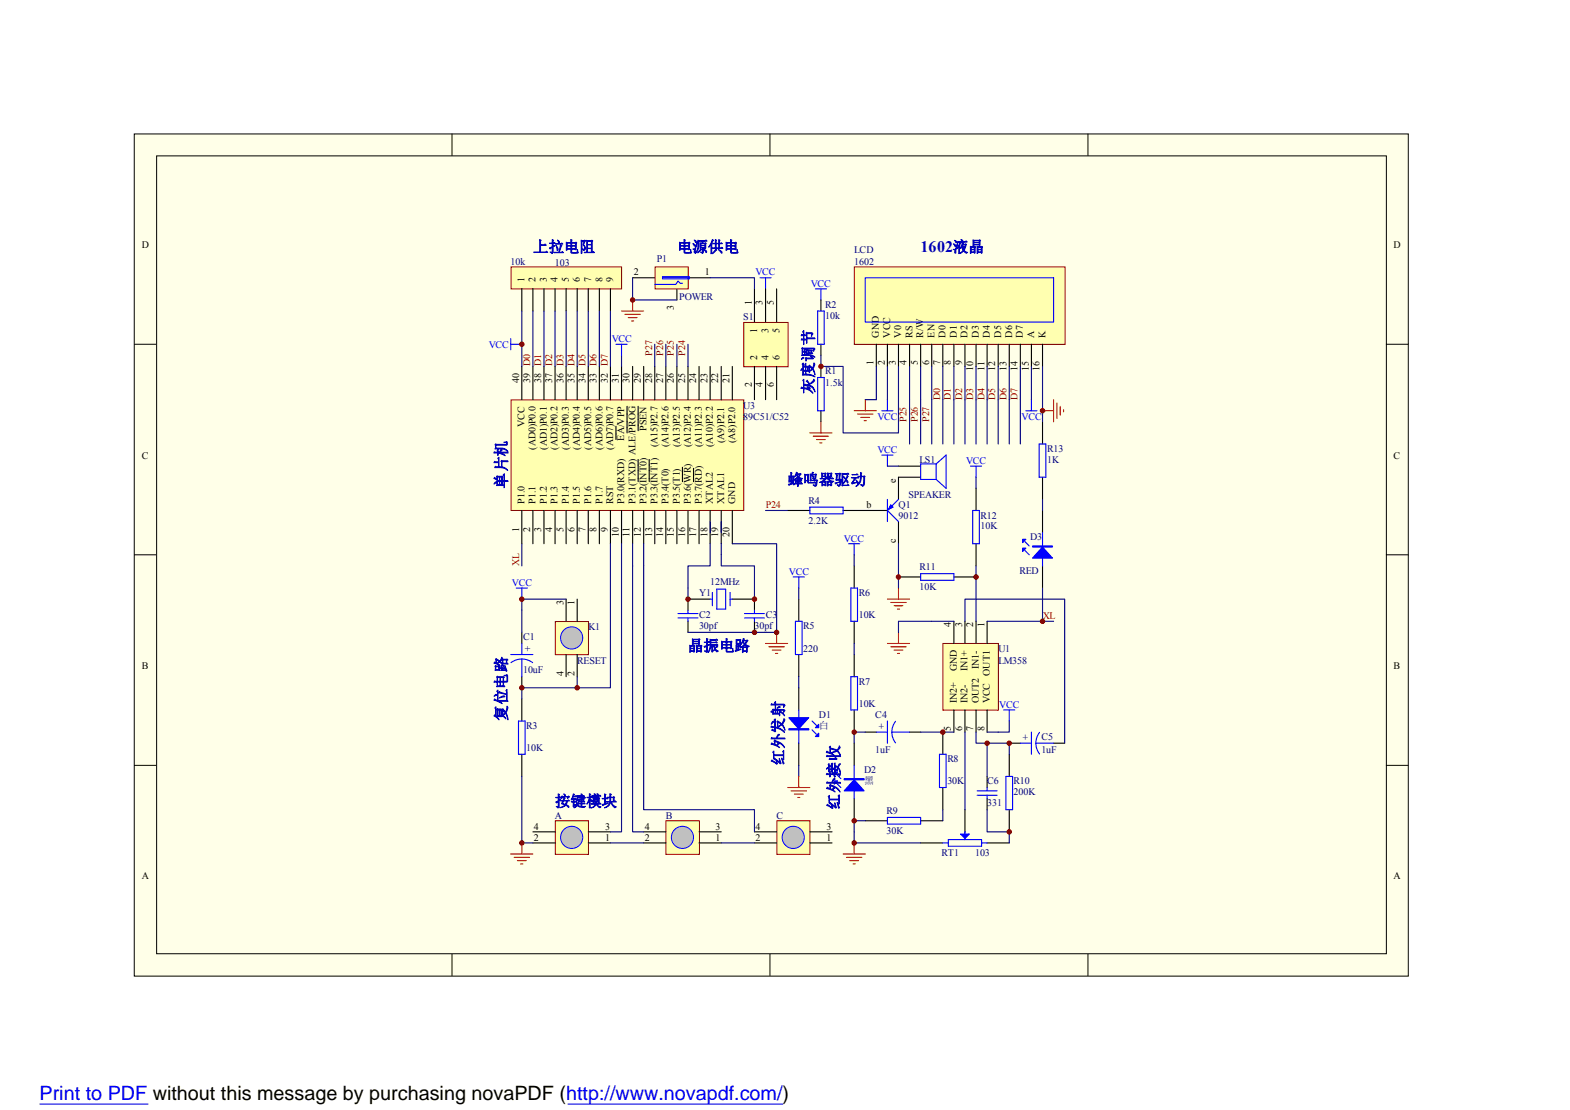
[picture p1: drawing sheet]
<svg xmlns="http://www.w3.org/2000/svg" width="297mm" height="210mm" viewBox="0 0 297 210" stroke-linecap="round" stroke-linejoin="round" font-family="sans-serif">
<path d="M25.4 25.3h241v159.3h-241z" fill="#ffffe8"/>
<g fill="none" stroke="#000" stroke-width=".19">
<path d="M25.4 25.3h241v159.3h-241zM29.6 29.5h232.7v150.9h-232.7zM85.5 25.3v4.2M145.7 25.3v4.2M205.8 25.3v4.2M25.4 65.1h4.2M262.2 65.1h4.2M25.4 104.9h4.2M262.2 104.9h4.2M25.4 144.7h4.2M262.2 144.7h4.2M85.5 180.4v4.1"/>
<path d="M145.7 180.4v4.1M205.8 180.4v4.1"/>
</g>
<path d="M96.8 75.7h43.9v20.8h-43.9z" fill="#ffffb0"/>
<path d="M96.7 75.6h44v20.9h-44z" fill="none" stroke="#800000" stroke-width=".19"/>
<g fill="none" stroke="#000" stroke-width=".21">
<path d="M98.7 69.3v6.3M100.8 69.3v6.3M102.9 69.3v6.3M105 69.3v6.3M107.1 69.3v6.3M109.2 69.3v6.3M111.3 69.3v6.3M113.4 69.3v6.3M115.5 69.3v6.3M117.6 69.3v6.3M118.6 76.8v5.1M119.7 69.3v6.3"/>
<path d="M120.7 76.8v4.6M121.8 69.3v6.3M123.9 69.3v6.3M126 69.3v6.3M128.1 69.3v6.3M130.2 69.3v6.3M132.3 69.3v6.3M134.4 69.3v6.3M136.5 69.3v6.3M138.6 69.3v6.3M98.7 96.5v6.3M100.8 96.5v6.3"/>
<path d="M102.9 96.5v6.3M105 96.5v6.3M107.1 96.5v6.3M109.2 96.5v6.3M111.3 96.5v6.3M113.4 96.5v6.3M115.5 96.5v6.3M116.5 80.6v2.5M117.6 96.5v6.3M119.7 96.5v6.3M120.7 86.9v4.2M121.8 96.5v6.3"/>
<path d="M122.8 86.9v4.2M123.9 96.5v6.3M126 96.5v6.3M128.1 96.5v6.3M129.1 88.4v2.7M130.2 96.5v6.3M131.2 88.6v2.5M132.3 96.5v6.3M134.4 96.5v6.3M136.5 96.5v6.3M138.6 96.5v6.3M149 96.5h4.2"/>
<path d="M159.5 96.5h8.4M170 98.6v4.2M170 88.2h4.2M174.2 90.2h-4.2v4.2M130.2 117.5v2.1M134.4 113.3h-4.2v2.1M138.6 113.3h4.1v2.1M142.7 117.5v2.1M98.7 132.2v4.1M98.7 142.6v4.2"/>
</g>
<g fill="none" stroke="#00f" stroke-width=".21">
<path d="M194.1 77.7h2.1M195.1 75.6v2.1M153.2 95.9h6.3v1.3h-6.3zM166.8 86.1h2.1M167.9 86.1v2.1M167.9 94.4v4.2M168.5 95.5l.4 .4-.6 .2zM168.5 95.7l-.4 .6M168.5 95.5l-.4 .8M168.9 95.9l-.8 .4M170 94.4l-2.1 2.1 2.1 2.1M177.1 87.7l1.9-1.6v6.2l-1.9-1.6"/>
<path d="M177.1 87.7v3M177.1 87.7h-2.9v3h2.9M97.7 111.2h2.1M98.7 111.2v2.1M128.3 116.9h3.8M128.3 116h3.8M130.2 115.4v.6M130.2 116.9v.6M134.4 113.3h.4M134.8 112v2.6M135.6 111.4h1.7v3.8h-1.7zM138.1 112v2.6"/>
<path d="M138.1 113.3h.5M140.9 116.9h3.7M140.9 116h3.7M142.7 115.4v.6M142.7 116.9v.6M98.1 136.3h1.3v6.3h-1.3z"/>
</g>
<path d="M144.8 96.5h4.2M134.4 102.8v4.2h-4.2v4.2M136.5 104.9v2.1h6.2v6.3" fill="none" stroke="#000080" stroke-width=".21"/>
<path d="M170 119.6v2.1M167.9 121.7h4.2M168.5 122.3h3M169.2 122.9h1.6M169.8 123.6h.4M98.7 159.4v2.1M96.6 161.5h4.2M97.3 162.1h2.9M97.9 162.8h1.7M98.5 163.4h.4" fill="none" stroke="#f00" stroke-width=".21"/>
<path d="M161.7 50.6h39.8v14.5h-39.8z" fill="#ffffb0"/>
<path d="M161.6 50.5h39.9v14.6h-39.9z" fill="none" stroke="#800000" stroke-width=".19"/>
<g fill="none" stroke="#000" stroke-width=".21">
<path d="M165.8 65.1v4.2M167.9 65.1v4.2M170 65.1v4.2M172.1 65.1v4.2M174.2 65.1v4.2M176.3 65.1v4.2M178.4 65.1v4.2M180.5 65.1v4.2M182.6 65.1v4.2M184.7 65.1v4.2M186.8 65.1v4.2M188.9 65.1v4.2"/>
<path d="M190.9 65.1v4.2M193 65.1v4.2M195.1 65.1v4.2M197.2 65.1v4.2M98.7 119.6v2.1M98.7 128v2.1"/>
</g>
<path d="M154.3 54.6h2.1M155.3 54.6v2.1M163.7 52.5h35.6v8.4h-35.6zM166.8 77.7h2.1M167.9 75.6v2.1M96.6 123.8h4.2M98.7 124.6l1.3 .3 .8 .4M98.7 124.6l-1.3 .3-.7 .4M98.7 121.7v2.1M98.7 124.6v3.4" fill="none" stroke="#00f" stroke-width=".21"/>
<g fill="none" stroke="#000080" stroke-width=".21">
<path d="M165.8 69.3v6.3M167.9 69.3v6.3M172.1 69.3v14.7M174.2 69.3v14.7M176.3 69.3v14.7M178.4 69.3v14.7M180.5 69.3v14.7M182.6 69.3v14.7M184.7 69.3v14.7M186.8 69.3v14.7M188.9 69.3v14.7M190.9 69.3v14.7"/>
<path d="M193 69.3v14.7M134.4 98.6v2.1M136.5 98.6v2.1"/>
</g>
<path d="M155.3 79.8v2.1M161.6 77.7h4.2M162.2 78.3h3M162.9 78.9h1.6M163.5 79.6h.4M163.7 75.6v2.1M153.2 81.9h4.2M153.8 82.5h3M154.5 83.1h1.7M155.1 83.7h.4" fill="none" stroke="#f00" stroke-width=".21"/>
<path d="M105.2 117.6h6.1v6.2h-6.1z" fill="#ffffb0"/>
<path d="M105.1 117.5h6.2v6.3h-6.2z" fill="none" stroke="#800000" stroke-width=".19"/>
<circle cx="108.2" cy="120.6" r="2.1" fill="#c0c0c0" stroke="#00f" stroke-width=".19"/>
<path d="M107.1 113.3v4.2M109.2 113.3v4.2M107.1 123.8v4.2M109.2 123.8v4.2" fill="none" stroke="#000" stroke-width=".21"/>
<path d="M195.1 69.3v6.3M130.2 111.2v2.1M130.2 119.6h16.7M136.5 102.8v2.1" fill="none" stroke="#000080" stroke-width=".21"/>
<path d="M105.2 155.3h6.1v6.3h-6.1z" fill="#ffffb0"/>
<path d="M105.1 155.2h6.2v6.4h-6.2z" fill="none" stroke="#800000" stroke-width=".19"/>
<circle cx="108.2" cy="158.4" r="2.1" fill="#c0c0c0" stroke="#00f" stroke-width=".19"/>
<path d="M100.8 159.4h4.2M100.8 157.3h4.2M111.3 159.4h4.2M111.3 157.3h4.2" fill="none" stroke="#000" stroke-width=".21"/>
<path d="M126.1 155.3h6.2v6.3h-6.2z" fill="#ffffb0"/>
<path d="M126 155.2h6.3v6.4h-6.3z" fill="none" stroke="#800000" stroke-width=".19"/>
<circle cx="129.1" cy="158.4" r="2.1" fill="#c0c0c0" stroke="#00f" stroke-width=".19"/>
<path d="M121.8 159.4h4.2M121.8 157.3h4.2M132.3 159.4h4.2M132.3 157.3h4.2" fill="none" stroke="#000" stroke-width=".21"/>
<path d="M147.1 155.3h6.1v6.3h-6.1z" fill="#ffffb0"/>
<path d="M147 155.2h6.2v6.4h-6.2z" fill="none" stroke="#800000" stroke-width=".19"/>
<circle cx="150.1" cy="158.4" r="2.1" fill="#c0c0c0" stroke="#00f" stroke-width=".19"/>
<path d="M155.3 56.7v2.1M155.3 65.1v2.1M155.3 69.3v2.1M155.3 77.7v2.1M142.7 159.4h4.2M142.7 157.3h4.2M153.2 159.4h4.2M153.2 157.3h4.2" fill="none" stroke="#000" stroke-width=".21"/>
<path d="M117.6 67.2v2.1M155.3 67.2v2.1h4.2v12.6h10.5v-12.6M98.7 102.8v4.2M98.7 130.1v2.1" fill="none" stroke="#000080" stroke-width=".21"/>
<path d="M154.7 58.8h1.2v6.3h-1.2zM154.7 71.4h1.2v6.3h-1.2z" fill="none" stroke="#00f" stroke-width=".21"/>
<path d="M96.8 50.6h20.8v4h-20.8z" fill="#ffffb0"/>
<path d="M96.7 50.5h20.9v4.1h-20.9z" fill="none" stroke="#800000" stroke-width=".19"/>
<path d="M98.7 54.6v4.2M100.8 54.6v4.2M102.9 54.6v4.2M105 54.6v4.2M107.1 54.6v4.2M109.2 54.6v4.2M111.3 54.6v4.2M113.4 54.6v4.2M115.5 54.6v4.2M119.7 52.5h4.2M128.1 54.6v2.1M130.2 52.5h4.2" fill="none" stroke="#000" stroke-width=".21"/>
<path d="M98.7 58.8v10.5M100.8 58.8v10.5M102.9 58.8v10.5M105 58.8v10.5M107.1 58.8v10.5M109.2 58.8v10.5M111.3 58.8v10.5M113.4 58.8v10.5M115.5 58.8v10.5M130.2 65.1v4.2M163.7 75.6h2.1" fill="none" stroke="#000080" stroke-width=".21"/>
<path d="M197.2 77.7h2.1M199.3 75.6v4.2M200 76.2v2.9M200.6 76.8v1.7M201.2 77.5v.4" fill="none" stroke="#f00" stroke-width=".21"/>
<path d="M124 50.6h6.2v4h-6.2z" fill="#ffffb0"/>
<path d="M124 50.5h6.2v4.1h-6.2z" fill="none" stroke="#800000" stroke-width=".19"/>
<path d="M125.3 52.3h5.1v.4h-5.1zM125.3 52.5h5.1M129.1 53.6h-.4l-.4-.4-.4 .6h-4M143.8 52.5h2.1M144.8 52.5v2.1" fill="none" stroke="#00f" stroke-width=".21"/>
<path d="M119.7 52.5v4.2" fill="none" stroke="#000080" stroke-width=".21"/>
<path d="M140.8 61.1h8.3v8.3h-8.3z" fill="#ffffb0"/>
<path d="M140.7 61h8.4v8.4h-8.4z" fill="none" stroke="#800000" stroke-width=".19"/>
<g fill="none" stroke="#000" stroke-width=".21">
<path d="M142.7 54.6v6.3M144.8 54.6v6.3M146.9 54.6v6.3M142.7 69.3v6.3M144.8 69.3v6.3M146.9 69.3v6.3M151.1 113.3v4.2M161.6 107v4.2M161.6 117.5v4.2M151.1 123.8v4.2M151.1 130.1v4.2M161.6 123.8v4.2"/>
<path d="M161.6 134.3v4.1M163.7 138.4h2.1M172.1 138.4h2.1M178.4 138.4v4.2M151.1 140.5v4.2M161.6 140.5v4.2M161.6 151v4.2M163.7 155.2h4.2M174.2 155.2h4.2M178.4 148.9v4.2M190.9 140.5h2.1M199.3 140.5h2.1"/>
</g>
<g fill="none" stroke="#000080" stroke-width=".21">
<path d="M119.7 56.7h8.4M134.4 52.5h8.3v2.1M123.9 65.1v4.2M126 65.1v4.2M128.1 65.1v4.2M107.1 113.3h-8.4v6.3M115.5 102.8v27.3h-16.8M117.6 102.8v54.5h-2.1M119.7 102.8v54.5h2.1M121.8 102.8v50.3h20.9v4.2M138.6 102.8h8.3v16.8M151.1 111.2v2.1"/>
<path d="M161.6 104.9v2.1M109.2 128v2.1M151.1 128v2.1M161.6 121.7v2.1M163.7 138.4h-2.1v2.1M174.2 138.4h4.2M98.7 146.8v12.6h2.1M115.5 159.4h6.3M136.5 159.4h6.2M151.1 144.7v2.1M163.7 155.2h-2.1v2.1M178.4 153.1v2.1"/>
</g>
<g fill="none" stroke="#f00" stroke-width=".21">
<path d="M117.6 58.8h4.2M118.2 59.4h3M119.7 56.7v2.1M118.8 60.1h1.7M119.5 60.7h.4M146.9 119.6v2.1M144.8 121.7h4.2M145.5 122.3h2.9M146.1 122.9h1.7M146.7 123.6h.4M149 148.9h4.2M149.7 149.6h2.9"/>
<path d="M150.3 150.2h1.7M150.9 150.8h.4M151.1 146.8v2.1M161.6 159.4v2.1M159.5 161.5h4.2M160.1 162.1h3M160.8 162.8h1.6M161.4 163.4h.4"/>
</g>
<g fill="none" stroke="#00f" stroke-width=".21">
<path d="M96.6 65.1h2.1M96.6 64.1v2M116.5 65.1h2.1M117.6 65.1v2.1M183.6 88.2h2.1M184.7 88.2v2M150.1 109.1h2.1M150.5 117.5h1.3v6.3h-1.3zM151.1 109.1v2.1M160.6 102.8h2.1M161 111.2h1.2v6.3h-1.2zM161.6 102.8v2.1"/>
<path d="M151.1 134.3v6.2M153.6 138l.9 .9M153.6 136.3l.9 .9M161 128h1.2v6.3h-1.2zM165.8 138.4h2.1M167.9 136.3v4.2M168.7 138.4l.3 1.3 .4 .8M168.7 138.4h3.4M169.4 136.4l-.4 .8-.3 1.2M189.9 134.3h2.1M190.9 134.3v2M195.1 138.4v4.2"/>
<path d="M196.7 138.5l-.5 .8-.2 1.2M158.3 146.4l.8 .8M158.3 148.1l.8 .8M161.6 144.7v6.3M167.9 154.6h6.3v1.2h-6.3zM177.7 142.6h1.3v6.3h-1.3zM193 140.5h2.1M196 140.5l.2 1.3 .5 .8M196 140.5h3.3"/>
</g>
<g fill="#00f" stroke="#00f" stroke-width=".21">
<path d="M149.2 135.7h3.8l-1.9 2.1z"/>
<path d="M154.9 138.7v.6h-.6z"/>
<path d="M154.3 137.6l.6-.6v.6z"/>
<path d="M161.6 147.5l1.9 2.1h-3.8z"/>
<path d="M157.8 146h.7l-.7 .6z"/>
<path d="M157.8 147.7h.7l-.7 .6z"/>
<path d="M149.2 137.8h3.8v.2h-3.8z" fill-rule="evenodd"/>
<path d="M159.7 147.2h3.8v.3h-3.8z" fill-rule="evenodd"/>
</g>
<path d="M178.5 121.8h10.4v12.5h-10.4z" fill="#ffffb0"/>
<path d="M178.4 121.7h10.5v12.6h-10.5z" fill="none" stroke="#800000" stroke-width=".19"/>
<g fill="none" stroke="#000" stroke-width=".21">
<path d="M197.2 79.8v4.2M184.7 92.3v4.2M197.2 90.2v4.2M197.2 96.5v4.2M170 109.1h4.2M180.5 117.5v4.2M180.5 109.1h4.2M182.6 117.5v4.2M184.7 102.8v4.2M184.7 117.5v4.2M186.8 117.5v4.2M197.2 107v4.2"/>
<path d="M180.5 134.3v4.1M182.6 134.3v4.1M184.7 134.3v4.1M186.8 134.3v4.1M174.2 159.4h4.2M182.6 153.1v4.2M186.8 146.8v2.1M186.8 151v2.1M186.8 159.4h4.1M190.9 142.6v4.2M190.9 153.1v4.2"/>
</g>
<g fill="none" stroke="#000080" stroke-width=".21">
<path d="M197.2 69.3v10.5M167.9 88.2h2.1M184.7 90.2v2.1M197.2 94.4v2.1M170 102.8v8.4M180.5 117.5h-10.5v2.1M182.6 117.5v-4.2h18.8v27.2M184.7 107v10.5M197.2 111.2v6.3h-10.4M197.2 117.5h2.1M178.4 138.4h2.1M182.6 138.4v14.7"/>
<path d="M184.7 138.4v2.1h2.1M190.9 136.3v2.1h-4.1M161.6 157.3v2.1h12.6M186.8 153.1v4.2h4.1v2.1M190.9 142.6v-2.1h-4.1v6.3"/>
</g>
<g fill="none" stroke="#00f" stroke-width=".21">
<path d="M184 96.5h1.3v6.3h-1.3zM196.6 84h1.3v6.2h-1.3zM174.2 108.5h6.3v1.2h-6.3zM193.9 102.4l.8 .8M193.9 104.1l.8 .8M197.2 100.7v6.3M178.4 159.4h1M179.4 158.8h6.3v1.2h-6.3zM182.6 157.3v1.5M184.9 150.4h3.7M184.9 149.6h3.7M185.7 159.4h1.1"/>
<path d="M186.8 148.9v.7M186.8 150.4v.6M190.3 146.8h1.3v6.3h-1.3z"/>
</g>
<g fill="#00f" stroke="#00f" stroke-width=".21">
<path d="M181.7 157.7h1.7l-.8 .9z"/>
<path d="M197.2 103.4l1.9 2.1h-3.7z"/>
<path d="M193.5 102h.6l-.6 .6z"/>
<path d="M193.5 103.7h.6l-.6 .6z"/>
<path d="M195.4 103.2h3.7v.2h-3.7z" fill-rule="evenodd"/>
</g>
<path d="M167.9 113.3h4.2M168.5 113.9h3M169.2 114.6h1.6M169.8 115.2h.4M170 111.2v2.1" fill="none" stroke="#f00" stroke-width=".21"/>
<g fill="#800000" stroke="#800000" stroke-width=".19">
<circle cx="98.7" cy="65.1" r=".42"/>
<circle cx="130.2" cy="113.3" r=".42"/>
<circle cx="142.7" cy="113.3" r=".42"/>
<circle cx="142.7" cy="119.6" r=".42"/>
<circle cx="98.7" cy="159.4" r=".42"/>
<circle cx="98.7" cy="130.1" r=".42"/>
<circle cx="146.9" cy="119.6" r=".42"/>
<circle cx="155.3" cy="69.3" r=".42"/>
<circle cx="197.2" cy="77.7" r=".42"/>
<circle cx="119.7" cy="56.7" r=".42"/>
<circle cx="109.2" cy="130.1" r=".42"/>
<circle cx="161.6" cy="155.2" r=".42"/>
<circle cx="161.6" cy="138.4" r=".42"/>
<circle cx="161.6" cy="159.4" r=".42"/>
<circle cx="190.9" cy="140.5" r=".42"/>
<circle cx="178.4" cy="138.4" r=".42"/>
<circle cx="190.9" cy="157.3" r=".42"/>
<circle cx="186.8" cy="140.5" r=".42"/>
<circle cx="184.7" cy="109.1" r=".42"/>
<circle cx="170" cy="109.1" r=".42"/>
<circle cx="197.2" cy="117.5" r=".42"/>
<circle cx="98.7" cy="113.3" r=".42"/>
</g>
<path d="M5.6 200.5h144.8v7.5h-144.8z" fill="#fff"/>
<path d="M7.5 208.8h20.6M107.4 208.8h40.8" fill="none" stroke="#00f" stroke-width=".19"/>
<text font-size="3.7" fill="#00f" x="7.5" y="208">Print to PDF without this message by purchasing novaPDF (http://www.novapdf.com/)</text>
<text font-size="3" fill="#0000bf" x="174.2" y="47.7">1602液晶</text>
<g font-size="2.9" fill="#0000bf">
<text x="100.8" y="47.7">上拉电阻</text>
<text x="128.1" y="47.7">电源供电</text>
<text x="153.9" y="74.5" transform="rotate(-90 153.9 74.5)">灰度调节</text>
<text x="95.8" y="92.4" transform="rotate(-90 95.8 92.4)">单片机</text>
<text x="149" y="91.7">蜂鸣器驱动</text>
<text x="130.1" y="123.1">晶振电路</text>
<text x="95.8" y="136.3" transform="rotate(-90 95.8 136.3)">复位电路</text>
<text x="148.3" y="144.7" transform="rotate(-90 148.3 144.7)">红外发射</text>
<text x="105" y="152.5">按键模块</text>
<text x="158.7" y="153.1" transform="rotate(-90 158.7 153.1)">红外接收</text>
</g>
<g font-size="1.9">
<text x="26.8" y="46.9">D</text>
<text x="263.7" y="46.9">D</text>
<text x="99.2" y="53.4" transform="rotate(-90 99.2 53.4)">1</text>
<text x="101.3" y="53.4" transform="rotate(-90 101.3 53.4)">2</text>
<text x="103.5" y="53.4" transform="rotate(-90 103.5 53.4)">3</text>
<text x="105.5" y="53.4" transform="rotate(-90 105.5 53.4)">4</text>
<text x="107.6" y="53.4" transform="rotate(-90 107.6 53.4)">5</text>
<text x="109.7" y="53.4" transform="rotate(-90 109.7 53.4)">6</text>
<text x="111.8" y="53.4" transform="rotate(-90 111.8 53.4)">7</text>
<text x="114" y="53.4" transform="rotate(-90 114 53.4)">8</text>
<text x="116" y="53.4" transform="rotate(-90 116 53.4)">9</text>
<text x="119.9" y="52.1">2</text>
<text x="133.3" y="52.1">1</text>
<text x="127.5" y="58.6" transform="rotate(-90 127.5 58.6)">3</text>
<text x="142.2" y="57.8" transform="rotate(-90 142.2 57.8)">1</text>
<text x="144.3" y="57.8" transform="rotate(-90 144.3 57.8)">3</text>
<text x="146.4" y="57.8" transform="rotate(-90 146.4 57.8)">5</text>
<text x="143.3" y="63" transform="rotate(-90 143.3 63)">1</text>
<text x="145.4" y="63" transform="rotate(-90 145.4 63)">3</text>
<text x="147.5" y="63" transform="rotate(-90 147.5 63)">5</text>
<text x="166.3" y="63.9" transform="rotate(-90 166.3 63.9)">GND</text>
<text x="168.4" y="63.9" transform="rotate(-90 168.4 63.9)">VCC</text>
<text x="170.5" y="63.9" transform="rotate(-90 170.5 63.9)">V0</text>
<text x="172.6" y="63.9" transform="rotate(-90 172.6 63.9)">RS</text>
<text x="174.7" y="63.9" transform="rotate(-90 174.7 63.9)">R/W</text>
<text x="176.8" y="63.9" transform="rotate(-90 176.8 63.9)">EN</text>
<text x="178.9" y="63.9" transform="rotate(-90 178.9 63.9)">D0</text>
<text x="181" y="63.9" transform="rotate(-90 181 63.9)">D1</text>
<text x="183" y="63.9" transform="rotate(-90 183 63.9)">D2</text>
<text x="185.2" y="63.9" transform="rotate(-90 185.2 63.9)">D3</text>
<text x="187.3" y="63.9" transform="rotate(-90 187.3 63.9)">D4</text>
<text x="189.4" y="63.9" transform="rotate(-90 189.4 63.9)">D5</text>
<text x="191.5" y="63.9" transform="rotate(-90 191.5 63.9)">D6</text>
<text x="193.5" y="63.9" transform="rotate(-90 193.5 63.9)">D7</text>
<text x="195.7" y="63.9" transform="rotate(-90 195.7 63.9)">A</text>
<text x="197.8" y="63.9" transform="rotate(-90 197.8 63.9)">K</text>
<text x="143.3" y="68" transform="rotate(-90 143.3 68)">2</text>
<text x="145.4" y="68" transform="rotate(-90 145.4 68)">4</text>
<text x="147.5" y="68" transform="rotate(-90 147.5 68)">6</text>
<text x="165.3" y="69.1" transform="rotate(-90 165.3 69.1)">1</text>
<text x="167.4" y="69.1" transform="rotate(-90 167.4 69.1)">2</text>
<text x="169.5" y="69.1" transform="rotate(-90 169.5 69.1)">3</text>
<text x="171.5" y="69.1" transform="rotate(-90 171.5 69.1)">4</text>
<text x="173.7" y="69.1" transform="rotate(-90 173.7 69.1)">5</text>
<text x="175.8" y="69.1" transform="rotate(-90 175.8 69.1)">6</text>
<text x="177.9" y="69.1" transform="rotate(-90 177.9 69.1)">7</text>
<text x="179.9" y="69.1" transform="rotate(-90 179.9 69.1)">8</text>
<text x="182" y="69.1" transform="rotate(-90 182 69.1)">9</text>
<text x="184.1" y="70.1" transform="rotate(-90 184.1 70.1)">10</text>
<text x="186.3" y="70.1" transform="rotate(-90 186.3 70.1)">11</text>
<text x="188.3" y="70.1" transform="rotate(-90 188.3 70.1)">12</text>
<text x="190.4" y="70.1" transform="rotate(-90 190.4 70.1)">13</text>
<text x="192.5" y="70.1" transform="rotate(-90 192.5 70.1)">14</text>
<text x="194.6" y="70.1" transform="rotate(-90 194.6 70.1)">15</text>
<text x="196.7" y="70.1" transform="rotate(-90 196.7 70.1)">16</text>
<text x="98.2" y="72.4" transform="rotate(-90 98.2 72.4)">40</text>
<text x="100.3" y="72.4" transform="rotate(-90 100.3 72.4)">39 D0</text>
<text x="102.4" y="72.4" transform="rotate(-90 102.4 72.4)">38 D1</text>
<text x="104.5" y="72.4" transform="rotate(-90 104.5 72.4)">37 D2</text>
<text x="106.6" y="72.4" transform="rotate(-90 106.6 72.4)">36 D3</text>
<text x="108.7" y="72.4" transform="rotate(-90 108.7 72.4)">35 D4</text>
<text x="110.7" y="72.4" transform="rotate(-90 110.7 72.4)">34 D5</text>
<text x="112.9" y="72.4" transform="rotate(-90 112.9 72.4)">33 D6</text>
<text x="115" y="72.4" transform="rotate(-90 115 72.4)">32 D7</text>
<text x="117.1" y="72.4" transform="rotate(-90 117.1 72.4)">31</text>
<text x="119.1" y="72.4" transform="rotate(-90 119.1 72.4)">30</text>
<text x="121.2" y="72.4" transform="rotate(-90 121.2 72.4)">29</text>
<text x="123.4" y="72.4" transform="rotate(-90 123.4 72.4)">28</text>
<text x="125.5" y="72.4" transform="rotate(-90 125.5 72.4)">27</text>
<text x="127.5" y="72.4" transform="rotate(-90 127.5 72.4)">26</text>
<text x="129.6" y="72.4" transform="rotate(-90 129.6 72.4)">25</text>
<text x="131.7" y="72.4" transform="rotate(-90 131.7 72.4)">24</text>
<text x="133.9" y="72.4" transform="rotate(-90 133.9 72.4)">23</text>
<text x="135.9" y="72.4" transform="rotate(-90 135.9 72.4)">22</text>
<text x="138" y="72.4" transform="rotate(-90 138 72.4)">21</text>
<text x="142.2" y="73.3" transform="rotate(-90 142.2 73.3)">2</text>
<text x="144.3" y="73.3" transform="rotate(-90 144.3 73.3)">4</text>
<text x="146.4" y="73.3" transform="rotate(-90 146.4 73.3)">6</text>
<text x="99.2" y="80.8" transform="rotate(-90 99.2 80.8)">VCC</text>
<text x="118.1" y="83.3" transform="rotate(-90 118.1 83.3)">EA/VPP</text>
<text x="122.3" y="81.5" transform="rotate(-90 122.3 81.5)">PSEN</text>
<text x="137" y="83.7" transform="rotate(-90 137 83.7)">(A9)P2.1</text>
<text x="139.1" y="83.7" transform="rotate(-90 139.1 83.7)">(A8)P2.0</text>
<text x="26.8" y="86.7">C</text>
<text x="101.3" y="85" transform="rotate(-90 101.3 85)">(AD0)P0.0</text>
<text x="103.5" y="85" transform="rotate(-90 103.5 85)">(AD1)P0.1</text>
<text x="105.5" y="85" transform="rotate(-90 105.5 85)">(AD2)P0.2</text>
<text x="107.6" y="85" transform="rotate(-90 107.6 85)">(AD3)P0.3</text>
<text x="109.7" y="85" transform="rotate(-90 109.7 85)">(AD4)P0.4</text>
<text x="111.8" y="85" transform="rotate(-90 111.8 85)">(AD5)P0.5</text>
<text x="114" y="85" transform="rotate(-90 114 85)">(AD6)P0.6</text>
<text x="116" y="85" transform="rotate(-90 116 85)">(AD7)P0.7</text>
<text x="124.4" y="84.6" transform="rotate(-90 124.4 84.6)">(A15)P2.7</text>
<text x="126.5" y="84.6" transform="rotate(-90 126.5 84.6)">(A14)P2.6</text>
<text x="128.6" y="84.6" transform="rotate(-90 128.6 84.6)">(A13)P2.5</text>
<text x="130.7" y="84.6" transform="rotate(-90 130.7 84.6)">(A12)P2.4</text>
<text x="132.8" y="84.6" transform="rotate(-90 132.8 84.6)">(A11)P2.3</text>
<text x="134.9" y="84.6" transform="rotate(-90 134.9 84.6)">(A10)P2.2</text>
<text x="263.7" y="86.7">C</text>
<text x="99.2" y="95.3" transform="rotate(-90 99.2 95.3)">P1.0</text>
<text x="101.3" y="95.3" transform="rotate(-90 101.3 95.3)">P1.1</text>
<text x="103.5" y="95.3" transform="rotate(-90 103.5 95.3)">P1.2</text>
<text x="105.5" y="95.3" transform="rotate(-90 105.5 95.3)">P1.3</text>
<text x="107.6" y="95.3" transform="rotate(-90 107.6 95.3)">P1.4</text>
<text x="109.7" y="95.3" transform="rotate(-90 109.7 95.3)">P1.5</text>
<text x="111.8" y="95.3" transform="rotate(-90 111.8 95.3)">P1.6</text>
<text x="114" y="95.3" transform="rotate(-90 114 95.3)">P1.7</text>
<text x="116" y="95.3" transform="rotate(-90 116 95.3)">RST</text>
<text x="118.1" y="95.3" transform="rotate(-90 118.1 95.3)">P3.0(RXD)</text>
<text x="120.2" y="95.3" transform="rotate(-90 120.2 95.3)">P3.1(TXD) ALE/PROG</text>
<text x="122.3" y="95.3" transform="rotate(-90 122.3 95.3)">P3.2(INT0)</text>
<text x="124.4" y="95.3" transform="rotate(-90 124.4 95.3)">P3.3(INT1)</text>
<text x="126.5" y="95.3" transform="rotate(-90 126.5 95.3)">P3.4(T0)</text>
<text x="128.6" y="95.3" transform="rotate(-90 128.6 95.3)">P3.5(T1)</text>
<text x="130.7" y="95.3" transform="rotate(-90 130.7 95.3)">P3.6(WR)</text>
<text x="132.8" y="95.3" transform="rotate(-90 132.8 95.3)">P3.7(RD)</text>
<text x="134.9" y="95.3" transform="rotate(-90 134.9 95.3)">XTAL2</text>
<text x="137" y="95.3" transform="rotate(-90 137 95.3)">XTAL1</text>
<text x="139.1" y="95.3" transform="rotate(-90 139.1 95.3)">GND</text>
<text x="169.5" y="91.3" transform="rotate(-90 169.5 91.3)">e</text>
<text x="98.2" y="100.5" transform="rotate(-90 98.2 100.5)">1</text>
<text x="100.3" y="100.5" transform="rotate(-90 100.3 100.5)">2</text>
<text x="102.4" y="100.5" transform="rotate(-90 102.4 100.5)">3</text>
<text x="104.5" y="100.5" transform="rotate(-90 104.5 100.5)">4</text>
<text x="106.6" y="100.5" transform="rotate(-90 106.6 100.5)">5</text>
<text x="108.7" y="100.5" transform="rotate(-90 108.7 100.5)">6</text>
<text x="110.7" y="100.5" transform="rotate(-90 110.7 100.5)">7</text>
<text x="112.9" y="100.5" transform="rotate(-90 112.9 100.5)">8</text>
<text x="115" y="100.5" transform="rotate(-90 115 100.5)">9</text>
<text x="117.1" y="101.5" transform="rotate(-90 117.1 101.5)">10</text>
<text x="119.1" y="101.5" transform="rotate(-90 119.1 101.5)">11</text>
<text x="121.2" y="101.5" transform="rotate(-90 121.2 101.5)">12</text>
<text x="123.4" y="101.5" transform="rotate(-90 123.4 101.5)">13</text>
<text x="125.5" y="101.5" transform="rotate(-90 125.5 101.5)">14</text>
<text x="127.5" y="101.5" transform="rotate(-90 127.5 101.5)">15</text>
<text x="129.6" y="101.5" transform="rotate(-90 129.6 101.5)">16</text>
<text x="131.7" y="101.5" transform="rotate(-90 131.7 101.5)">17</text>
<text x="133.9" y="101.5" transform="rotate(-90 133.9 101.5)">18</text>
<text x="135.9" y="101.5" transform="rotate(-90 135.9 101.5)">19</text>
<text x="138" y="101.5" transform="rotate(-90 138 101.5)">20</text>
<text x="163.9" y="96.1">b</text>
<text x="169.5" y="102.6" transform="rotate(-90 169.5 102.6)">c</text>
<text x="106.6" y="114.3" transform="rotate(-90 106.6 114.3)">3</text>
<text x="108.7" y="114.3" transform="rotate(-90 108.7 114.3)">1</text>
<text x="179.9" y="118.5" transform="rotate(-90 179.9 118.5)">4</text>
<text x="182" y="118.5" transform="rotate(-90 182 118.5)">3</text>
<text x="184.1" y="118.5" transform="rotate(-90 184.1 118.5)">2</text>
<text x="186.3" y="118.5" transform="rotate(-90 186.3 118.5)">1</text>
<text x="26.8" y="126.5">B</text>
<text x="106.6" y="127.8" transform="rotate(-90 106.6 127.8)">4</text>
<text x="108.7" y="127.8" transform="rotate(-90 108.7 127.8)">2</text>
<text x="181" y="126.9" transform="rotate(-90 181 126.9)">GND</text>
<text x="183" y="126.9" transform="rotate(-90 183 126.9)">IN1+</text>
<text x="185.2" y="126.5" transform="rotate(-90 185.2 126.5)">IN1-</text>
<text x="187.3" y="127.8" transform="rotate(-90 187.3 127.8)">OUT1</text>
<text x="263.7" y="126.5">B</text>
<text x="181" y="133" transform="rotate(-90 181 133)">IN2+</text>
<text x="183" y="133" transform="rotate(-90 183 133)">IN2-</text>
<text x="185.2" y="133" transform="rotate(-90 185.2 133)">OUT2</text>
<text x="187.3" y="133" transform="rotate(-90 187.3 133)">VCC</text>
<text x="179.9" y="138.3" transform="rotate(-90 179.9 138.3)">5</text>
<text x="182" y="138.3" transform="rotate(-90 182 138.3)">6</text>
<text x="184.1" y="138.3" transform="rotate(-90 184.1 138.3)">7</text>
<text x="186.3" y="138.3" transform="rotate(-90 186.3 138.3)">8</text>
<text x="101" y="159">2</text>
<text x="101" y="156.9">4</text>
<text x="114.5" y="159">1</text>
<text x="114.5" y="156.9">3</text>
<text x="122" y="159">2</text>
<text x="122" y="156.9">4</text>
<text x="135.4" y="159">1</text>
<text x="135.4" y="156.9">3</text>
<text x="142.9" y="159">2</text>
<text x="142.9" y="156.9">4</text>
<text x="156.4" y="159">1</text>
<text x="156.4" y="156.9">3</text>
<text x="26.8" y="166.3">A</text>
<text x="263.7" y="166.3">A</text>
</g>
<g font-size="1.9" fill="#000080">
<text x="161.6" y="47.9">LCD</text>
<text x="96.6" y="50.1">10k</text>
<text x="105" y="50.2">103</text>
<text x="124.3" y="49.6">P1</text>
<text x="161.6" y="50.1">1602</text>
<text x="128.5" y="56.7">POWER</text>
<text x="156.1" y="58.2">R2</text>
<text x="140.6" y="60.6">S1</text>
<text x="156.1" y="60.3">10k</text>
<text x="156.1" y="70.8">R1</text>
<text x="140.6" y="77.3">U3</text>
<text x="156.1" y="72.9">1.5k</text>
<text x="140.6" y="79.3">89C51/C52</text>
<text x="174" y="87.6">LS1</text>
<text x="198.1" y="85.4">R13</text>
<text x="198.1" y="87.6">1K</text>
<text x="153" y="95.3">R4</text>
<text x="171.9" y="94.2">SPEAKER</text>
<text x="153" y="99.1">2.2K</text>
<text x="170" y="96.1">Q1</text>
<text x="170" y="98.2">9012</text>
<text x="185.5" y="98.1">R12</text>
<text x="185.5" y="100.1">10K</text>
<text x="174" y="107.9">R11</text>
<text x="194.9" y="102.2">D3</text>
<text x="132.2" y="112.7">Y1</text>
<text x="134.4" y="110.6">12MHz</text>
<text x="162.5" y="112.7">R6</text>
<text x="174" y="111.6">10K</text>
<text x="192.9" y="108.5">RED</text>
<text x="111.3" y="119.2">K1</text>
<text x="132.2" y="116.9">C2</text>
<text x="132.2" y="119">30pf</text>
<text x="142.7" y="119">30pf</text>
<text x="144.9" y="116.9">C3</text>
<text x="152" y="119">R5</text>
<text x="162.5" y="116.9">10K</text>
<text x="99" y="121.1">C1</text>
<text x="99.3" y="123.4">+</text>
<text x="109.2" y="125.5">RESET</text>
<text x="152" y="123.2">220</text>
<text x="188.9" y="123.4">U1</text>
<text x="188.9" y="125.5">LM358</text>
<text x="99" y="127.4">10uF</text>
<text x="162.5" y="129.5">R7</text>
<text x="99.6" y="137.9">R3</text>
<text x="154.9" y="135.7">D1</text>
<text x="154.9" y="137.9">白</text>
<text x="162.5" y="133.6">10K</text>
<text x="165.6" y="135.7">C4</text>
<text x="167.4" y="137.9" transform="rotate(-90 167.4 137.9)">+</text>
<text x="99.6" y="142">10K</text>
<text x="165.6" y="142.4">1uF</text>
<text x="194.6" y="139.9" transform="rotate(-90 194.6 139.9)">+</text>
<text x="197" y="140">C5</text>
<text x="197" y="142.4">1uF</text>
<text x="163.5" y="146.2">D2</text>
<text x="163.5" y="148.4">黑</text>
<text x="179.2" y="144.1">R8</text>
<text x="179.2" y="148.4">30K</text>
<text x="186.8" y="148.4">C6</text>
<text x="191.8" y="148.4">R10</text>
<text x="105" y="154.8">A</text>
<text x="126" y="154.8">B</text>
<text x="146.9" y="154.8">C</text>
<text x="167.7" y="153.9">R9</text>
<text x="186.8" y="152.5">331</text>
<text x="191.8" y="150.4">200K</text>
<text x="167.7" y="157.7">30K</text>
<text x="178.1" y="161.9">RT1</text>
<text x="184.5" y="161.9">103</text>
</g>
<g font-size="1.9" fill="#00f">
<text x="142.9" y="52.1">VCC</text>
<text x="153.4" y="54.2">VCC</text>
<text x="92.5" y="65.7">VCC</text>
<text x="115.7" y="64.7">VCC</text>
<text x="166" y="79.3">VCC</text>
<text x="193.3" y="79.3">VCC</text>
<text x="166" y="85.7">VCC</text>
<text x="182.8" y="87.7">VCC</text>
<text x="159.7" y="102.5">VCC</text>
<text x="96.9" y="110.8">VCC</text>
<text x="149.3" y="108.7">VCC</text>
<text x="189.1" y="133.9">VCC</text>
</g>
<g font-size="1.9" fill="#800000">
<text x="123.4" y="67.2" transform="rotate(-90 123.4 67.2)">P27</text>
<text x="125.5" y="67.2" transform="rotate(-90 125.5 67.2)">P26</text>
<text x="127.5" y="67.2" transform="rotate(-90 127.5 67.2)">P25</text>
<text x="129.6" y="67.2" transform="rotate(-90 129.6 67.2)">P24</text>
<text x="177.9" y="75.6" transform="rotate(-90 177.9 75.6)">D0</text>
<text x="179.9" y="75.6" transform="rotate(-90 179.9 75.6)">D1</text>
<text x="182" y="75.6" transform="rotate(-90 182 75.6)">D2</text>
<text x="184.1" y="75.6" transform="rotate(-90 184.1 75.6)">D3</text>
<text x="186.3" y="75.6" transform="rotate(-90 186.3 75.6)">D4</text>
<text x="188.3" y="75.6" transform="rotate(-90 188.3 75.6)">D5</text>
<text x="190.4" y="75.6" transform="rotate(-90 190.4 75.6)">D6</text>
<text x="192.5" y="75.6" transform="rotate(-90 192.5 75.6)">D7</text>
<text x="171.5" y="79.8" transform="rotate(-90 171.5 79.8)">P25</text>
<text x="173.7" y="79.8" transform="rotate(-90 173.7 79.8)">P26</text>
<text x="175.8" y="79.8" transform="rotate(-90 175.8 79.8)">P27</text>
<text x="144.9" y="96.1">P24</text>
<text x="98.2" y="107" transform="rotate(-90 98.2 107)">XL</text>
<text x="197.3" y="117.1">XL</text>
</g>
</svg>
